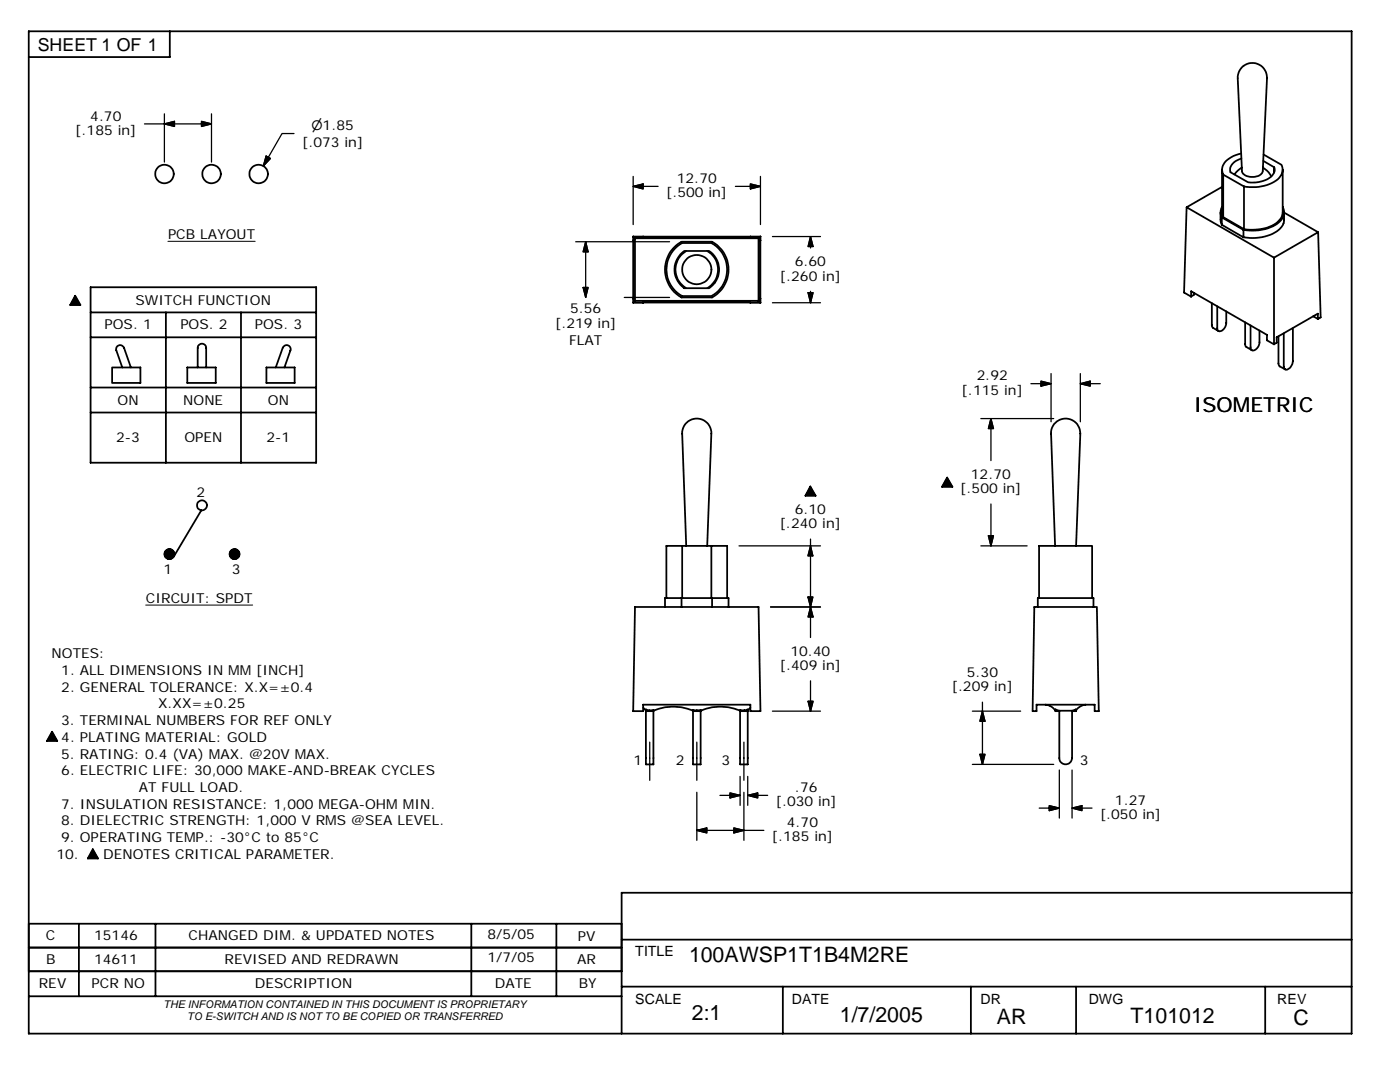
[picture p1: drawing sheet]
<svg xmlns="http://www.w3.org/2000/svg" width="279mm" height="216mm" viewBox="0 0 279 216" stroke-linecap="round" stroke-linejoin="round" font-family="sans-serif">
<g fill="none" stroke="#000" stroke-width=".36">
<path d="M5.7 6.2h264v200h-264zM33.9 6.2v5.2h-28.2M247.9 13.4a2.93 2.93 0 0 1 3.2-.6 2.93 2.93 0 0 1 1.8 2.8l-.9 18.5a2.22 2.22 0 0 1-2.9 1.1l-1-.5-.2-.6-.9-18.9 .2-.8zM243.9 37.3l-7.1 4.1-.5 17 1.4 .8M243.9 33.9v8.5l.2 .9M244.1 34.8v8.5M244.1 34.8l4.2 2.4M247.7 30.6a4.7 4.7 0 0 0-3.8 2.9l.2 1.3M247.7 31.6a2.58 2.58 0 0 0-2.2 2.5l.1 .3 3.5 2a5.3 5.3 0 0 0 5.1-1.9l.2-.5-.1-.6v1M247.8 33.4l-.8 .7-.6 .7M248.3 37.2v8.5M252.1 33.4l1.1 1 .5 .8"/>
<path d="M252.1 32.1l2.2 1.3M252.2 30.8l3.6 2.1a2.58 2.58 0 0 1-1.6 3.4 9.3 9.3 0 0 1-5.9 .9M256 33.9v8.5a3.8 3.8 0 0 1-3.2 3 10.9 10.9 0 0 1-4.5 .3M15 59l1 1.9h-2zM18.1 57.3h45v35h-45zM126.4 47.2l.3 .3h24.7M126.4 47.2v13.2h25.4M126.4 47.2h25.4M126.7 47.5v12.5l-.3 .4M128.4 47.2h.1M134.5 49.4l1.5-1.2h6.1a6.3 6.3 0 0 1 0 11.2h-6.1a6.3 6.3 0 0 1-1.5-10zM134.7 49.6l1.4-1.1h5.9a6 6 0 0 1 0 10.6h-5.9a6 6 0 0 1-1.4-9.5z"/>
<path d="M135.8 50.8l.8-.7h4.9a4.5 4.5 0 0 1 0 7.4h-4.9a4.5 4.5 0 0 1-.8-6.7zM136.9 50.1a4.3 4.3 0 0 0 0 7.4M141.1 50.1a4.3 4.3 0 0 1 0 7.4M149.8 47.2h.1M151.8 47.2l-.4 .3v12.5M151.8 47.2v13.2M236.8 41.4l17.5 10M237.7 59.2v-1.1l15.2 8.7-.1 1.1 1.5 .8M238.3 58.4v.4l-.6 .4M243.6 42.4a3.8 3.8 0 0 0 .2 2.5l4.4 2.4M243.8 43.4l4.4 2.5M243.8 43.4v1.5"/>
<path d="M243.9 41.3l-.3 1 .2 1.1M244.1 43.3l4.2 2.4M248.2 45.9v1.4M254.3 51.4l8.8-5.1 .5 17-.6 .3M254.3 51.4v17.3M256 41.3a2.47 2.47 0 0 1-1.2 3.4 9.7 9.7 0 0 1-6.6 1.2M256.3 42.4a3.8 3.8 0 0 1-.5 2.8 8.3 8.3 0 0 1-7.6 2.1M256.3 42.4l6.8 3.9M18.1 77.3h45M18.1 67.3h45M18.1 62.3h45M22.4 73.3h5.6v3.1h-5.6z"/>
<path d="M24.4 73.3l-1.2-3.4a.81 .81 0 0 1 .5-1 .81 .81 0 0 1 1 .5l1.4 3.9M33.1 62.3v30M37.4 73.3h5.7v3.1h-5.7zM39.5 73.3v-3.9a.85 .85 0 0 1 .8-.8 .85 .85 0 0 1 .8 .8v3.9M48.1 62.3v30M53.2 73.3h5.6v3.1h-5.6zM55 73.3l1.4-3.9a.81 .81 0 0 1 1.1-.5 .81 .81 0 0 1 .5 1l-1.2 3.4M126.7 60h24.7M151.4 60l.4 .4M241.9 60.5v4.5l.1 .4 1.2 .7M242.9 61.1v4.4a.61 .61 0 0 0 .5 .6 .61 .61 0 0 0 .7-.3l.3-.4 .3-.7v-2.6M248.5 64.3v4.6l.1 .3 1.2 .7"/>
<path d="M249.6 64.9v4.4a.61 .61 0 0 0 .4 .7 .61 .61 0 0 0 .7-.4l.4-.4 .3-.7v-2.5M255.1 67.1l.1 5.6 .2 .4 1.1 .6M258 65.4v6.7a1.64 1.64 0 0 1-1.5 1.6l-.2-.2-.1-.4v-6.6M262.1 63.1l.9 .5v-1l-8.2 4.7v1.1l-.5 .3M18.1 82.3h45M161.7 97.1l1.1 1.8h-2.1zM189 95.3l1.1 1.8h-2.1zM40.2 101.8l-5.5 9.3M136 119.3v1.8M136.1 108.9h5.9v10.4M136.1 108.9h-3.1v10.4M136.1 108.9v10.4"/>
<path d="M136.9 108.9l-.8-22.4a2.91 2.91 0 0 1 3-3 2.91 2.91 0 0 1 2.9 3l-.9 22.4M142 108.9h3.1v10.4M142.1 119.3v1.8M207.4 119.3v-10.4h10.6v10.4M210.6 108.9l-.8-22.4a2.92 2.92 0 0 1 2.9-3 2.92 2.92 0 0 1 2.9 3l-.8 22.4M126.7 121.1h24.7l.4 20.8h-2v-1.3h-21.4v1.3h-2zM132.7 121.1v-1.8h12.7v1.8M206.4 121.1h12.5l.4 20.8h-.8v-1.3h-11.6v1.3h-.8zM207.1 121.1v-1.8h11.1v1.8M10.4 146l1 1.8h-2zM128.4 141.2l.5 .6M129.6 141.8l-.7-.2v.3h1.5"/>
<path d="M129.6 141.8l.8-.2v10.9h-1.5v-10.6M129.6 141.7v.1M130.4 141.8a10 10 0 0 1 7.9 0M139.1 141.8l-.8-.2v.3h1.5M139.1 141.8l.7-.2v10.9h-1.5v-10.6M139.1 141.6v.2M139.8 141.8a10 10 0 0 1 7.9 0M147.7 141.9v10.6h1.5v-10.9l-.6 .2-.9-.2v.3h1.5M148.5 141.7v.1M149.8 141.2l-.6 .6M208.7 140.6a3.3 3.3 0 0 1 2 1.2l-.2-.1M210.7 141.6l.6 .2h2.7l.7-.2v.3h-.7v9.4a1.27 1.27 0 0 1-1.3 1.2 1.27 1.27 0 0 1-1.3-1.2v-9.4h-.7z"/>
<path d="M216.7 140.6a2.42 2.42 0 0 0-2 1.2l.1-.1M18.5 169.5l1.1 1.8h-2.1zM269.7 178.1h-145.6v28.1M5.7 198.8h118.4M15.7 184.3v14.5M31 184.3v14.5M94.1 184.3v14.5M111 184.3v14.5M124.1 184.3h-118.4v4.8h118.4h-118.4v4.7h118.4h-118.4M124.1 187.5h145.6M124.1 196.9h145.6M156.2 196.9v9.3"/>
<path d="M193.8 196.9v9.3M214.8 196.9v9.3M252.5 196.9v9.3"/>
<circle cx="32.8" cy="34.7" r="1.85"/>
<circle cx="42.2" cy="34.7" r="1.85"/>
<circle cx="51.6" cy="34.7" r="1.85"/>
<circle cx="139.1" cy="53.8" r="2.92"/>
<circle cx="33.8" cy="110.5" r="1"/>
<circle cx="40.3" cy="100.8" r=".99"/>
<circle cx="46.8" cy="110.6" r="1"/>
</g>
<g fill="#000" stroke="#000" stroke-width=".2">
<path d="M15 59l1 1.9h-2zM161.7 97.1l1.1 1.8h-2.1zM189 95.3l1.1 1.8h-2.1zM32.9 110.3l1.9 .1h-2zM32.8 110.6l2 .2zM32.8 110.6l2 .1v.1zM32.8 110.6l2 .1zM32.8 110.7l2 .1h-2zM32.9 110.2l1.9 .2-1.9-.1zM32.9 110.2l1.9 .1v.1zM32.9 110.2h1.8l.1 .1zM32.9 111h1.8l-1.8 .1z"/>
<path d="M33.1 109.9l1.5 .1h-1.6zM33.1 109.9l1.5 .1zM33.1 109.9h1.4zM33.1 109.8l1.4 .1zM33.2 109.7l1.3 .2zM33.2 111.4h1.1zM33.3 109.7l1.2 .2zM33.3 109.7l1.2 .1zM33.3 109.7h1zM33.4 109.6l.9 .1zM33.4 109.6h.8zM33.5 109.6h.7z"/>
<path d="M33.5 109.6h.6zM33.7 109.6h.3zM33.7 109.6h.2zM33.6 111.5h.3zM33.7 111.5h.2zM33.6 109.6h.4zM33.5 109.6h.5zM33.4 111.5h.6zM33.5 111.5h.5zM33.6 111.5h.4zM33.4 111.5h.7zM33.3 111.4l.9 .1z"/>
<path d="M33.4 111.5h.8zM33.1 111.2l1.2 .2zM33.1 111.3l1.2 .1zM33.3 111.4h1zM33.3 109.7h1.1zM33.1 111.2l1.3 .2zM33.1 111.2l1.4 .1zM33 111.1l1.5 .1zM33.1 111.2h1.4zM33 111.1h1.6zM33 110l1.7 .2zM33 110l1.7 .1z"/>
<path d="M33 111.1h1.7zM33 110l1.7 .2-1.8-.1zM32.9 110.1l1.8 .1zM32.8 110.8l1.9 .2zM32.9 110.9l1.8 .1h-1.8zM32.9 111.1l1.8-.1zM33 111.1l1.7-.1v.1zM32.8 110.8l2 .1-.1 .1zM32.8 110.4l2 .1v.1zM32.8 110.4l2 .2-2-.1zM32.8 110.5l2 .1h-2zM32.8 110.4h2v.1z"/>
<path d="M32.8 110.8h2v.1zM45.8 110.6l2 .1v.1zM45.8 110.6l2 .1zM45.8 110.3l2 .1h-2zM45.8 110.6l2 .2zM45.8 110.7l2 .1h-2zM45.9 110.2l1.9 .2-2-.1zM45.9 110.2l1.9 .1v.1zM45.9 110.2h1.8l.1 .1zM45.9 111l1.8 .1zM45.9 111h1.8v.1zM45.9 111l1.7 .1z"/>
<path d="M46 111.1h1.6zM46.1 109.9l1.5 .1h-1.6zM46.1 109.9l1.5 .1zM46.1 109.8l1.4 .1zM46.2 109.7l1.3 .2zM46.2 111.4h1.1zM46.3 109.7l1.2 .2zM46.3 109.7l1.2 .1zM46.3 109.7h1zM46.3 109.7l.9-.1zM46.4 109.6h.8zM46.5 109.6h.7z"/>
<path d="M46.6 109.6h.6zM46.6 109.6h.5zM46.6 109.6h.4zM46.7 109.6h.3zM46.7 109.6h.2zM46.6 111.5h.3zM46.7 111.5h.2zM46.4 111.5h.6zM46.5 111.5h.5zM46.6 111.5h.4zM46.4 111.5h.7zM46.3 111.4l.9 .1z"/>
<path d="M46.4 111.5h.8zM46.1 111.2l1.2 .2zM46.1 111.3l1.2 .1zM46.3 111.4h1zM46.3 109.7h1.1zM46.1 111.2l1.3 .2zM46.1 111.2l1.4 .1zM46 111.1l1.5 .1zM46.1 111.2h1.4zM46 110l1.7 .2zM46 110l1.7 .1zM46 110.1l1.7 .1h-1.8z"/>
<path d="M45.8 110.8l1.9 .2-1.9-.1zM45.8 110.9l1.9 .1h-1.8zM45.8 110.8l2 .1-.1 .1zM45.8 110.8h2v.1zM45.8 110.4l2 .1v.1zM45.8 110.4l2 .2-2-.1zM45.8 110.5l2 .1h-2zM45.8 110.4h2v.1zM10.4 146l1 1.8h-2zM18.5 169.5l1.1 1.8h-2.1z"/>
</g>
<path d="M33.5 48.2h17.4M29.1 120.7h21.3" fill="none" stroke="#000" stroke-width=".2"/>
<g fill="none" stroke="#000" stroke-width=".25">
<path d="M28.8 24.7h13.4M32.8 24.7l2-.5v1zM32.8 22.7v9.6M40.2 24.2l2 .5-2 .5zM42.2 22.7v9.6M53.1 31.1l.9 .5-1.4 1.5zM58.7 26.6h-2.4l-3.7 6.5 1-1.7M126.4 37.2l2-.5v1zM126.4 37.2h4.9M126.4 35.2v9.6M146.8 37.2h5M149.8 36.7l2 .5-2 .5z"/>
<path d="M151.8 35.2v9.6M114.9 48.2h18.7M116.4 57.4h1l-.5 2zM116.9 48.2l.5 2h-1zM116.9 48.2v11.2M124.6 59.4h9M154.2 47.2h9.5M161.3 58.4h1l-.5 2zM161.8 47.2l.5 2h-1zM161.8 47.2v2.3M161.8 58.1v2.3M154.2 60.4h9.5"/>
<path d="M205.7 76.6h4.1M207.8 76.1l2 .5-2 .4zM209.8 74.5v9.7M215.6 76.6l2-.5v.9zM215.6 76.6h4M215.6 74.5v9.7M195.7 83.5h14.6M197.8 83.5l.5 2h-1zM197.8 83.5v8.4M147.5 108.9h16.2M161.2 119.1h1l-.4 2zM161.8 108.9l.4 2h-1z"/>
<path d="M161.8 107.6v19.6M195.7 108.9h9.3M197.3 106.9h1l-.5 2zM197.8 100.6v8.3M153.8 121.1h9.9M161.3 139.9h1l-.5 2zM161.8 121.1l.5 2h-1zM161.8 135.8v6.1M129.7 148.1v7.6M139.1 148.1v7.6M139.1 158.1v9.6M143.7 158.7h4"/>
<path d="M145.7 158.2l2 .5-2 .5zM147.7 154.9v5.8M148.5 148.1v7.6M148.5 158.1v9.6M149.2 158.7l2-.5v1zM149.2 158.7h4M149.2 154.9v5.8M154.2 141.9h9.5M194.1 141.9h9.6M194.1 152.5h16.2M195.6 150.5h1l-.5 2zM196.1 141.9l.5 2h-1z"/>
<path d="M196.1 140.1v12.4M211.4 153.6v9.6M214 153.6v9.6M139.1 165.7l2-.5v1zM139.1 165.7h13.3M146.5 165.2l2 .5-2 .5zM207.4 161.2h4M209.4 160.8l2 .4-2 .6zM214 161.2l1.9-.4v1zM214 161.2h3.9"/>
</g>
<g fill="#000" stroke="#000" stroke-width=".25">
<path d="M32.8 24.7l2-.5v1zM40.2 24.2l2 .5-2 .5zM53.1 31.1l.9 .5-1.4 1.5zM126.4 37.2l2-.5v1zM149.8 36.7l2 .5-2 .5zM116.4 57.4h1l-.5 2zM116.9 48.2l.5 2h-1zM161.3 58.4h1l-.5 2zM161.8 47.2l.5 2h-1zM207.8 76.1l2 .5-2 .4zM215.6 76.6l2-.5v.9zM197.8 83.5l.5 2h-1z"/>
<path d="M161.2 119.1h1l-.4 2zM161.8 108.9l.4 2h-1zM197.3 106.9h1l-.5 2zM161.3 139.9h1l-.5 2zM161.8 121.1l.5 2h-1zM145.7 158.2l2 .5-2 .5zM149.2 158.7l2-.5v1zM195.6 150.5h1l-.5 2zM196.1 141.9l.5 2h-1zM139.1 165.7l2-.5v1zM146.5 165.2l2 .5-2 .5zM209.4 160.8l2 .4-2 .6z"/>
<path d="M214 161.2l1.9-.4v1z"/>
</g>
<g font-size="4.3">
<text x="137.5" y="191.9">100AWSP1T1B4M2RE</text>
<text x="138.1" y="203.5">2:1</text>
<text x="167.6" y="203.9">1/7/2005</text>
<text x="198.9" y="204.3">AR</text>
<text x="225.6" y="204.1">T101012</text>
<text x="258.2" y="204.6">C</text>
</g>
<text font-size="4.1" x="238.2" y="82.1">ISOMETRIC</text>
<text font-size="3.5" x="7.5" y="10.2">SHEET 1 OF 1</text>
<g font-size="2.8">
<text x="126.8" y="190.7">TITLE</text>
<text x="126.8" y="200.3">SCALE</text>
<text x="158" y="200.3">DATE</text>
<text x="195.7" y="200.3">DR</text>
<text x="217.3" y="200.3">DWG</text>
<text x="254.9" y="200.3">REV</text>
</g>
<g font-size="2.7">
<text x="15" y="26.9">[.185 in]</text>
<text x="18" y="24">4.70</text>
<text x="60.3" y="29.3">[.073 in]</text>
<text x="133" y="39.4">[.500 in]</text>
<text x="135.1" y="36.5">12.70</text>
<text x="33.5" y="47.7">PCB LAYOUT</text>
<text x="158.6" y="53.1">6.60</text>
<text x="155.7" y="56">[.260 in]</text>
<text x="20.8" y="65.7">POS. 1</text>
<text x="27" y="60.9">SWITCH FUNCTION</text>
<text x="36" y="65.7">POS. 2</text>
<text x="50.9" y="65.7">POS. 3</text>
<text x="110.8" y="65.4">[.219 in]</text>
<text x="113.8" y="62.5">5.56</text>
<text x="113.6" y="68.9">FLAT</text>
<text x="194.9" y="75.9">2.92</text>
<text x="23.5" y="80.9">ON</text>
<text x="36.6" y="80.9">NONE</text>
<text x="53.5" y="80.9">ON</text>
<text x="191.9" y="78.8">[.115 in]</text>
<text x="23.2" y="88.3">2-3</text>
<text x="36.8" y="88.3">OPEN</text>
<text x="53.2" y="88.3">2-1</text>
<text x="193.8" y="95.5">12.70</text>
<text x="39.2" y="99.1">2</text>
<text x="191.6" y="98.4">[.500 in]</text>
<text x="155.6" y="105.5">[.240 in]</text>
<text x="158.6" y="102.6">6.10</text>
<text x="32.6" y="114.5">1</text>
<text x="46.3" y="114.4">3</text>
<text x="29.1" y="120.3">CIRCUIT: SPDT</text>
<text x="10.3" y="131.4">NOTES:</text>
<text x="157.7" y="130.8">10.40</text>
<text x="12.2" y="134.7">1. ALL DIMENSIONS IN MM [INCH]</text>
<text x="155.7" y="133.7">[.409 in]</text>
<text x="189.9" y="138">[.209 in]</text>
<text x="192.9" y="135.1">5.30</text>
<text x="12.2" y="138">2. GENERAL TOLERANCE: X.X=±0.4</text>
<text x="31.6" y="141.4">X.XX=±0.25</text>
<text x="12.2" y="144.7">3. TERMINAL NUMBERS FOR REF ONLY</text>
<text x="12.2" y="148">4. PLATING MATERIAL: GOLD</text>
<text x="12.2" y="154.7">6. ELECTRIC LIFE: 30,000 MAKE-AND-BREAK CYCLES</text>
<text x="12.2" y="151.4">5. RATING: 0.4 (VA) MAX. @20V MAX.</text>
<text x="126.4" y="152.6">1</text>
<text x="134.9" y="152.7">2</text>
<text x="144" y="152.7">3</text>
<text x="215.5" y="152.7">3</text>
<text x="12.2" y="161.3">7. INSULATION RESISTANCE: 1,000 MEGA-OHM MIN.</text>
<text x="27.7" y="158">AT FULL LOAD.</text>
<text x="154.8" y="160.9">[.030 in]</text>
<text x="158.6" y="158">.76</text>
<text x="222.5" y="160.6">1.27</text>
<text x="12.2" y="164.7">8. DIELECTRIC STRENGTH: 1,000 V RMS @SEA LEVEL.</text>
<text x="154.1" y="167.9">[.185 in]</text>
<text x="157" y="165">4.70</text>
<text x="219.5" y="163.4">[.050 in]</text>
<text x="11.3" y="171.3">10.</text>
<text x="12.2" y="168">9. OPERATING TEMP.: -30°C to 85°C</text>
<text x="20.6" y="171.3">DENOTES CRITICAL PARAMETER.</text>
<text x="9.2" y="187.6">C</text>
<text x="18.8" y="187.6">15146</text>
<text x="37.6" y="187.6">CHANGED DIM. &amp; UPDATED NOTES</text>
<text x="97.3" y="187.3">8/5/05</text>
<text x="115.3" y="187.7">PV</text>
<text x="7.7" y="197.2">REV</text>
<text x="9.2" y="192.4">B</text>
<text x="18.3" y="197.2">PCR NO</text>
<text x="18.8" y="192.4">14611</text>
<text x="44.8" y="192.4">REVISED AND REDRAWN</text>
<text x="50.9" y="197.2">DESCRIPTION</text>
<text x="97.3" y="192">1/7/05</text>
<text x="98.8" y="197.2">DATE</text>
<text x="115.2" y="192.4">AR</text>
<text x="115.5" y="197.2">BY</text>
</g>
<text font-size="2.6" x="62.1" y="25.9">⌀1.85</text>
<g font-size="2.1">
<text x="32.6" y="201.2">THE INFORMATION CONTAINED IN THIS DOCUMENT IS PROPRIETARY</text>
<text x="37.4" y="203.6">TO E-SWITCH AND IS NOT TO BE COPIED OR TRANSFERRED</text>
</g>
</svg>
